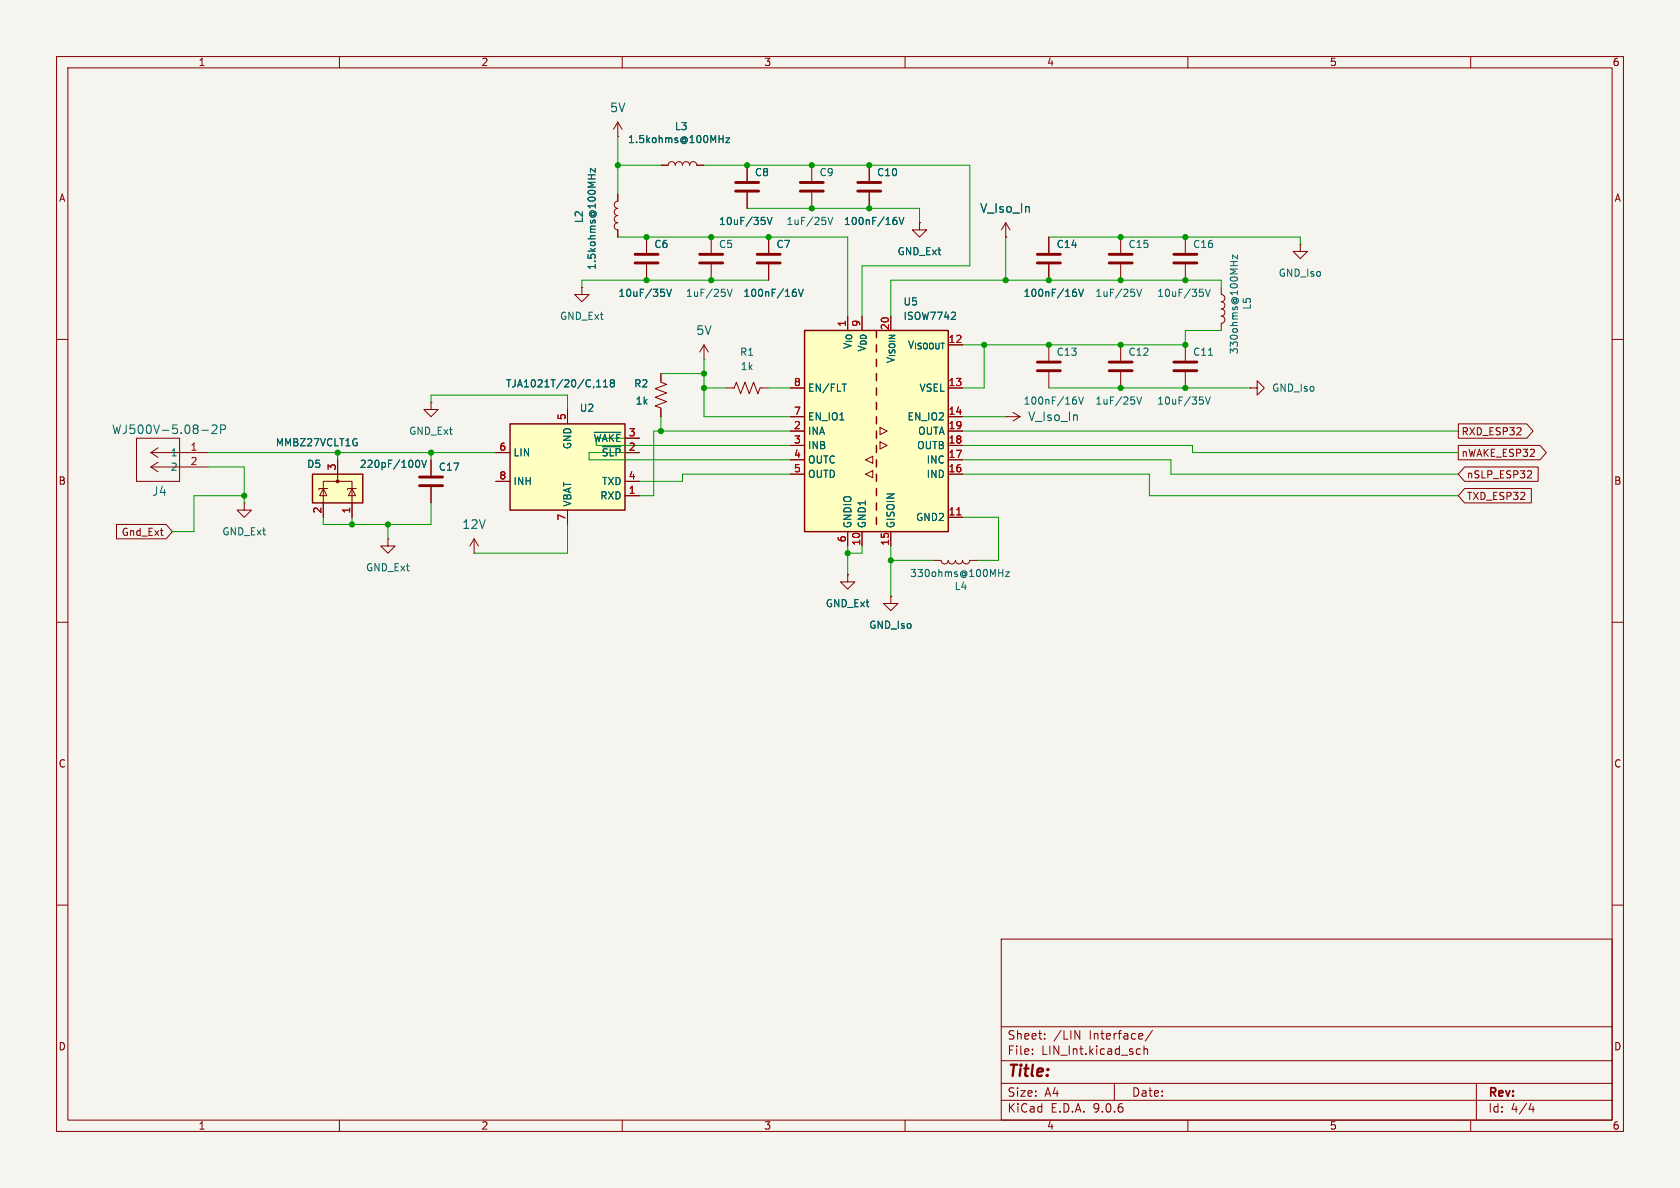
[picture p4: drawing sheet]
<svg xmlns="http://www.w3.org/2000/svg" width="297mm" height="210mm" viewBox="0 0 297 210" stroke-linecap="round" stroke-linejoin="round" font-family="sans-serif">
<path d="M0 0h297v210h-297z" fill="#f5f4ef" stroke="#f5f4ef" stroke-width=".18"/>
<g fill="none" stroke="#840000" stroke-width=".18">
<path d="M10 10h277v190h-277zM12 12h273v186h-273zM60 10v2M110 10v2M160 10v2M210 10v2M260 10v2M185.4 41.9v2.8M185.4 46.7v2.8M10 60h2M116.8 66v1.6l1.1 .3-2.1 .8 2.1 .8-2.1 .7 2.1 .8-2.1 .8 1 .3v1.6M221 68.6h1.2v-1.3l1.3 1.3-1.3 1.3v-1.3"/>
<path d="M221 68.6h.1M285 60h2M43.2 88.9v1.3h1.2l-1.2 1.2-1.3-1.2h1.3M43.2 88.9h.1M68.6 95.3v1.2h1.2l-1.2 1.3-1.3-1.3h1.3M68.6 95.3h.1M10 110h2M285 110h2M10 160h2M177 166h108v32h-108zM285 160h2M60 198v2"/>
<path d="M110 198v2M160 198v2M177 194.5h108M177 191.5h108M177 187.5h108M177 181.5h108M182.5 186.3v.1M182.5 185.5v.1M184.7 183.6v.1M184.7 182.8v.1M190 182.2l.9 1.5v-1.5M197 191.5v3"/>
<path d="M201.2 185.4l.4 .1M201.6 186.3l-.4 .1M202.2 185.5l.3-.1 .3 .1 .1 .9M202.2 184.9v1.5M203.7 182.1l-1.2 2M210 198v2M260 198v2M261 191.5v6.5M270.7 195l-.4 1.1h.9M271 195.6v1"/>
</g>
<path d="M183.4 45h4.1M183.4 46.5h4.1" fill="none" stroke="#840000" stroke-width=".51"/>
<path d="M190 51.1h.2M190.1 51.6l.2 .3v.3l-.2 .2M190.7 51.1l.4 1.3 .4-1.3" fill="none" stroke="#006464" stroke-width=".18"/>
<path d="M90.2 74.9h20.3v15.3h-20.3z" fill="#ffffc2"/>
<path d="M90.2 74.9h20.3v15.3h-20.3z" fill="none" stroke="#840000" stroke-width=".25"/>
<g fill="none" stroke="#840000" stroke-width=".18">
<path d="M229.9 43.2v1.3h1.2l-1.2 1.2-1.3-1.2h1.3M229.9 43.2h.1M76.2 71.1v1.3h1.3l-1.3 1.3-1.3-1.3h1.3M76.2 71.1h.1M100.3 72.4v2.5M110.5 77.5h2.5M124.5 63.5h.1M124.5 61l-.8 1.2M124.5 61l.7 1.2M124.5 61v2.5M128.3 68.6h1.5l.4-1 .7 2 .8-2 .8 2 .7-2 .8 2 .4-1h1.5M177.8 73.7h.1"/>
<path d="M177.8 73.7h2.5M179.1 72.9l1.2 .8M180.3 73.7l-1.2 .7M185.4 61v2.8M185.4 65.8v2.8M76.2 81.3v2.8M76.2 86.1v2.8M83.8 97.8h.1M83.8 95.3l-.7 1.2M83.8 95.3l.8 1.2M83.8 95.3v2.5M87.6 85.1h2.6"/>
<path d="M87.6 80h2.6M100.3 90.2v2.5M110.5 87.6h2.5M110.5 85.1h2.5M110.5 80h2.5"/>
</g>
<g fill="none" stroke="#006464" stroke-width=".18">
<path d="M105 76.4h4.8M105.5 68.4h.7M105.7 67.3l.1-.2v1.3M106.5 79h3.3M106.7 68.4h.7M106.7 67.5l.3-.4v1.3M108.1 67.7l-.2 .2v.4l.2 .1 .4-.1 .1-.1v-.3l-.2-.2M108.1 67.7l-.2-.3 .2-.3h.3l.2 .3-.2 .3M108.1 67.7h.3M190 70.2h.2M190.1 70.7l.2 .2v.3l-.2 .2M190.7 70.2l.4 1.2 .4-1.2"/>
<path d="M73.7 81.4h.1a.68 .68 0 0 1 .4 .6 .68 .68 0 0 1-.4 .6h-.1M74.6 81.4l.4 1.2 .4-1.2"/>
</g>
<path d="M183.4 64h4.1M183.4 65.5h4.1M74.2 84.3h4M74.2 85.9h4" fill="none" stroke="#840000" stroke-width=".51"/>
<path d="M55.2 83.8h8.9v5.1h-8.9z" fill="#ffffc2"/>
<path d="M55.2 83.8h8.9v5.1h-8.9z" fill="none" stroke="#840000" stroke-width=".25"/>
<g fill="none" stroke="#840000" stroke-width=".18">
<path d="M143.5 29.2v2.8M143.5 34v2.8M153.7 29.2v2.8M153.7 34v2.8M198.1 41.9v2.8M198.1 46.7v2.8M24.1 77.5h7.6v7.6h-7.6zM27.9 79.2l-1.2 .8M198.1 61v2.8M198.1 65.8v2.8M26.7 80h10.1M26.7 80l1.2 .9"/>
<path d="M26.7 82.6h10.1M26.7 82.6l1.2 .8M27.9 81.7l-1.2 .9M57.1 91.4v-6.3h5.1v6.3M57.1 86.4l.7 1.2h-1.3zM57.9 86.4h-1.5v.2M59.7 81.3v3.8M62.2 86.4l.7 1.2h-1.3zM63 86.4h-1.5v.2"/>
</g>
<circle cx="59.7" cy="85.1" r=".25" fill="#840000" stroke="#840000" stroke-width=".18"/>
<path d="M141.5 32.3h4M141.5 33.8h4M151.6 32.3h4.1M151.6 33.8h4.1M196.1 45h4.1M196.1 46.5h4.1M196.1 64h4.1M196.1 65.5h4.1" fill="none" stroke="#840000" stroke-width=".51"/>
<path d="M146.4 38.4l.4 1.3 .4-1.3M158.2 38.4h.3M158.3 38.9l.3 .3v.3l-.3 .2M158.9 38.4l.5 1.3 .4-1.3M201 51.1l.4 1.3 .4-1.3M35.7 76.1h1.1M37.5 75.3l.6-.2 .2 .2 .1 .3-1 1h1M39 75.9l.7-.1 .2-.2-.1-.3-.2-.2h-.6v1.5M201 70.2l.4 1.2 .4-1.2" fill="none" stroke="#006464" stroke-width=".18"/>
<path d="M142.2 58.4h25.4v35.6h-25.4z" fill="#ffffc2"/>
<g fill="none" stroke="#840000" stroke-width=".18">
<path d="M109.2 36.8a.64 .64 0 0 0-.6 .7 .64 .64 0 0 0 .6 .6 .64 .64 0 0 0-.6 .6 .64 .64 0 0 0 .6 .7 .63 .63 0 0 0-.6 .6 .63 .63 0 0 0 .6 .6v1.3M109.2 34.3v1.3a.63 .63 0 0 0-.6 .6 .63 .63 0 0 0 .6 .6M109.2 24.1h.1M109.2 21.6v2.5M109.2 21.6l-.7 1.3M109.2 21.6l.8 1.3M116.8 29.2h1.3a.64 .64 0 0 1 .6-.6 .64 .64 0 0 1 .7 .6 .64 .64 0 0 1 .6-.6 .64 .64 0 0 1 .6 .6 .64 .64 0 0 1 .7-.6 .64 .64 0 0 1 .6 .6 .64 .64 0 0 1 .7-.6 .64 .64 0 0 1 .6 .6h1.3M132.1 29.2v2.8M132.1 34v2.8M153.7 29.2v2.8M153.7 34v2.8M162.6 39.4v1.2h1.2l-1.2 1.3-1.3-1.3h1.3"/>
<path d="M162.6 39.4h.1M177.8 39.4l-.8 1.2M177.8 39.4l.8 1.2M177.8 39.4v2.5M102.9 50.8v1.3h1.2l-1.2 1.2-1.3-1.2h1.3M102.9 50.8h.1M114.3 41.9v2.8M114.3 46.7v2.8M125.7 41.9v2.8M125.7 46.7v2.8M135.9 41.9v2.8M135.9 46.7v2.8"/>
<path d="M149.9 55.9v2.5M177.8 41.9h.1M185.4 41.9v2.8M185.4 46.7v2.8M209.5 41.9v2.8M209.5 46.7v2.8M215.9 50.8v1.3a.64 .64 0 0 1 .6 .6 .64 .64 0 0 1-.6 .6 .64 .64 0 0 1 .6 .7 .64 .64 0 0 1-.6 .6 .64 .64 0 0 1 .6 .7 .64 .64 0 0 1-.6 .6M215.9 55.9a.64 .64 0 0 1 .6 .6 .64 .64 0 0 1-.6 .7v1.2M100.3 72.4v2.5M110.5 77.5h2.5M116.8 66v1.3M116.8 72.4v1.3"/>
<path d="M139.7 68.6h2.5M139.7 73.7h2.5M139.7 76.2h2.5M139.7 78.7h2.5M155.6 75.6l1.2 .6-1.2 .6zM155.6 78.1l1.2 .6-1.2 .7zM167.6 68.6h2.6M167.6 73.7h2.6M167.6 76.2h2.6M167.6 78.7h2.6M209.5 61v2.8M209.5 65.8v2.8"/>
<path d="M257.8 78.7h14.5l1.1 1.3-1.1 1.3h-14.5zM257.8 74.9h12.1l1.1 1.3-1.1 1.3h-12.1zM20.6 92.7h8.8l1.1 1.3-1.1 1.3h-8.8zM57.1 88.9v2.5M59.7 81.3v2.5M62.2 88.9v2.5M76.2 81.3v2.8M76.2 86.1v2.8M87.6 85.1h2.6M87.6 80h2.6M100.3 90.2v2.5M110.5 87.6h2.5"/>
<path d="M110.5 85.1h2.5M110.5 80h2.5M139.7 81.3h2.5M139.7 83.8h2.5M149.9 94v2.5M152.4 94v2.5M153 81.3l1.3-.7v1.3zM153 83.8l1.3-.6v1.3zM157.5 94v2.5M165.1 99.1h1.3a.64 .64 0 0 0 .6 .6 .64 .64 0 0 0 .6-.6 .64 .64 0 0 0 .7 .6 .64 .64 0 0 0 .6-.6 .64 .64 0 0 0 .6 .6 .64 .64 0 0 0 .7-.6 .64 .64 0 0 0 .6 .6 .64 .64 0 0 0 .6-.6h1.3M167.6 81.3h2.6M167.6 83.8h2.6"/>
<path d="M167.6 91.4h2.6M258.9 86.4h11.8v2.5h-11.8l-1.1-1.3zM258.9 82.5h13v2.6h-13l-1.1-1.3zM270.5 83.2l.3 .3-.1 .3-.7 .7h.8M149.9 101.6v1.3h1.2l-1.2 1.2-1.3-1.2h1.3M149.9 101.6h.1M157.5 105.4v1.3h1.2l-1.2 1.3-1.3-1.3h1.3M157.5 105.4h.1"/>
</g>
<g fill="none" stroke="#840000" stroke-width=".25">
<path d="M142.2 58.4h25.4v35.6h-25.4zM154.9 58.4v1.3M154.9 61v1.2M154.9 63.5v1.3M154.9 66v1.3M154.9 68.6v1.3M154.9 71.1v1.3M154.9 73.7v1.2M154.9 76.2v1.3M154.9 78.7v1.3M154.9 81.3v1.3M154.9 83.8v1.3"/>
<path d="M154.9 86.4v1.2M154.9 88.9v1.3M154.9 91.4v1.3"/>
</g>
<g fill="none" stroke="#006464" stroke-width=".18">
<path d="M104 30.9h1.2M104.6 30.9v.7M105.2 29.8v.6l-.8-.6v.6M127.1 24.6h.7M127.8 23.9v1.3M128.3 24.4h.7l-.7 .8h.7M135.2 39v.6M135.6 38.4l.5 1.3 .4-1.3M158.2 38.4h.3M158.3 38.9l.3 .3v.3l-.3 .2M158.9 38.4l.5 1.3 .4-1.3M117.4 51.7v.6"/>
<path d="M117.9 51.1l.4 1.3 .4-1.3M128.6 51.1l.4 1.3 .4-1.3M140.4 51.1h.3M140.6 51.6l.2 .3v.3l-.2 .2M141.2 51.1l.4 1.3 .4-1.3M168.8 55.3l.1 .1v.3l-.8 .8h.8M190 51.1h.2M190.1 51.6l.2 .3v.3l-.2 .2M190.7 51.1l.4 1.3 .4-1.3M212.7 51.7v.6M213.1 51.1l.4 1.3 .5-1.3M217.5 46.2h1.3"/>
<path d="M218.1 46.2v.8M218.8 45.1v.7l-.9-.7v.7M105 76.4h4.8M105.5 68.4h.7M105.7 67.3l.1-.2v1.3M106.5 79h3.3M106.7 68.4h.7M106.7 67.5l.3-.4v1.3M108.1 67.7l-.2 .2v.4l.2 .1 .4-.1 .1-.1v-.3l-.2-.2M108.1 67.7l-.2-.3 .2-.3h.3l.2 .3-.2 .3M108.1 67.7h.3M148.9 67.9h.7"/>
<path d="M212.7 70.8v.5M213.1 70.2l.4 1.2 .5-1.2M213.7 62.8h.7M73.7 81.4h.1a.68 .68 0 0 1 .4 .6 .68 .68 0 0 1-.4 .6h-.1M74.6 81.4l.4 1.2 .4-1.2M176.6 101.3h.7M177.3 100.7v1.2M177.8 101.1h.6l-.6 .8h.6"/>
</g>
<path d="M169.2 91h.7" fill="none" stroke="#a90000" stroke-width=".18"/>
<path d="M130 32.3h4.1M130 33.8h4.1M112.3 45h4M112.3 46.5h4M123.7 45h4.1M123.7 46.5h4.1M133.9 45h4M133.9 46.5h4M207.5 45h4.1M207.5 46.5h4.1M207.5 64h4.1M207.5 65.5h4.1" fill="none" stroke="#840000" stroke-width=".51"/>
<g fill="none" stroke="#009600" stroke-width=".18">
<path d="M109.2 29.2h7.6M109.2 24.1v10.2M124.5 29.2h46.9v17.8h-19v8.9M132.1 36.8h30.5v2.6M109.2 41.9h40.7v14M135.9 49.5h-33v1.3M177.8 41.9v7.6M185.4 41.9h44.5v1.3M215.9 50.8v-1.3h-58.4v6.4M215.9 58.4h-6.4v2.6h-39.3M76.2 71.1v-1.2h24.1v2.5M105.4 77.5h7.6"/>
<path d="M105.4 78.7h34.3M116.8 66h7.7M116.8 73.7v2.5M124.5 68.6h3.8M124.5 63.5v10.2h15.2M135.9 68.6h3.8M139.7 76.2h-24.1v11.4h-2.6M170.2 78.7h40.6v1.3h47M170.2 76.2h87.6M170.2 73.7h7.6M174 61v7.6h-3.8M185.4 68.6h35.6"/>
<path d="M36.8 80h50.8M36.8 82.6h6.4v6.3M43.2 87.6h-8.9v6.4h-3.8M59.7 80v1.3M62.2 91.4v1.3M68.6 92.7v2.6M76.2 80v1.3M76.2 88.9v3.8h-19.1v-1.3M100.3 92.7v5.1h-16.5M113 80h-8.9v1.3h35.6M139.7 83.8h-19.1v1.3h-7.6M149.9 96.5v5.1"/>
<path d="M152.4 96.5v1.3h-2.5M157.5 99.1h7.6M157.5 96.5v8.9M170.2 83.8h33v3.8h54.6M170.2 81.3h36.8v2.5h50.8M170.2 91.4h6.3v7.7h-3.8"/>
</g>
<g fill="#009600" stroke="#009600" stroke-width=".18">
<circle cx="43.2" cy="87.6" r=".46"/>
<circle cx="59.7" cy="80" r=".46"/>
<circle cx="68.6" cy="92.7" r=".46"/>
<circle cx="62.2" cy="92.7" r=".46"/>
<circle cx="76.2" cy="80" r=".46"/>
<circle cx="124.5" cy="66" r=".46"/>
<circle cx="124.5" cy="68.6" r=".46"/>
<circle cx="116.8" cy="76.2" r=".46"/>
<circle cx="177.8" cy="49.5" r=".46"/>
<circle cx="185.4" cy="49.5" r=".46"/>
<circle cx="198.1" cy="49.5" r=".46"/>
<circle cx="198.1" cy="41.9" r=".46"/>
<circle cx="174" cy="61" r=".46"/>
<circle cx="209.5" cy="41.9" r=".46"/>
<circle cx="209.5" cy="61" r=".46"/>
<circle cx="209.5" cy="49.5" r=".46"/>
<circle cx="209.5" cy="68.6" r=".46"/>
<circle cx="153.7" cy="29.2" r=".46"/>
<circle cx="143.5" cy="29.2" r=".46"/>
<circle cx="143.5" cy="36.8" r=".46"/>
<circle cx="149.9" cy="97.8" r=".46"/>
<circle cx="157.5" cy="99.1" r=".46"/>
<circle cx="153.7" cy="36.8" r=".46"/>
<circle cx="125.7" cy="49.5" r=".46"/>
<circle cx="125.7" cy="41.9" r=".46"/>
<circle cx="114.3" cy="49.5" r=".46"/>
<circle cx="114.3" cy="41.9" r=".46"/>
<circle cx="109.2" cy="29.2" r=".46"/>
<circle cx="132.1" cy="29.2" r=".46"/>
<circle cx="135.9" cy="41.9" r=".46"/>
<circle cx="198.1" cy="68.6" r=".46"/>
<circle cx="185.4" cy="61" r=".46"/>
<circle cx="198.1" cy="61" r=".46"/>
</g>
<text font-size="2.8" fill="#840000" x="178" y="190.9">Title:</text>
<g font-size="2.1" fill="#006464">
<text x="107.7" y="20.1">5V</text>
<text x="173.1" y="37.9">V_Iso_In</text>
<text x="122.9" y="59.5">5V</text>
<text x="19.7" y="76.9">WJ500V-5.08-2P</text>
<text x="181.6" y="74.7">V_Iso_In</text>
<text x="26.8" y="87.9">J4</text>
<text x="81.6" y="93.8">12V</text>
</g>
<g font-size="2.1" fill="#840000">
<text x="178" y="184">Sheet:</text>
<text x="186.2" y="184">/LIN</text>
<text x="192.6" y="184">Interface/</text>
<text x="178" y="186.7">File:</text>
<text x="184.1" y="186.7">LIN_Int.kicad_sch</text>
<text x="178" y="196.9">KiCad</text>
<text x="178" y="194.1">Size:</text>
<text x="184.7" y="194.1">A4</text>
<text x="185.7" y="196.9">E.D.A.</text>
<text x="193.3" y="196.9">9.0.6</text>
<text x="200" y="194.1">Date:</text>
<text x="263" y="194.3">Rev:</text>
<text x="263" y="196.9">Id:</text>
<text x="267.1" y="196.9">4/4</text>
</g>
<g font-size="1.8" fill="#840000">
<text x="35" y="11.9">1</text>
<text x="85" y="11.9">2</text>
<text x="135" y="11.9">3</text>
<text x="185" y="11.9">4</text>
<text x="235" y="11.9">5</text>
<text x="285" y="11.9">6</text>
<text x="10.3" y="35.9">A</text>
<text x="285.3" y="35.9">A</text>
<text x="258.3" y="77.2">RXD_ESP32</text>
<text x="258.3" y="81">nWAKE_ESP32</text>
<text x="10.3" y="85.9">B</text>
<text x="259.2" y="88.6">TXD_ESP32</text>
<text x="259.2" y="84.8">nSLP_ESP32</text>
<text x="285.3" y="85.9">B</text>
<text x="21.4" y="94.9">Gnd_Ext</text>
<text x="10.3" y="135.9">C</text>
<text x="285.3" y="135.9">C</text>
<text x="10.3" y="185.9">D</text>
<text x="285.3" y="185.9">D</text>
<text x="35" y="199.9">1</text>
<text x="85" y="199.9">2</text>
<text x="135" y="199.9">3</text>
<text x="185" y="199.9">4</text>
<text x="235" y="199.9">5</text>
<text x="285" y="199.9">6</text>
</g>
<g font-size="1.8" fill="#006464">
<text x="119.2" y="23.2">L3</text>
<text x="110.9" y="25.5">1.5kohms@100MHz</text>
<text x="133.4" y="31.3">C8</text>
<text x="144.8" y="31.3">C9</text>
<text x="154.9" y="31.3">C10</text>
<text x="103.2" y="39.5" transform="rotate(-90 103.2 39.5)">L2</text>
<text x="127" y="40">10uF/35V</text>
<text x="138.9" y="40">1uF/25V</text>
<text x="149.1" y="40">100nF/16V</text>
<text x="105.5" y="47.8" transform="rotate(-90 105.5 47.8)">1.5kohms@100MHz</text>
<text x="115.6" y="44">C6</text>
<text x="127" y="44">C5</text>
<text x="137.2" y="44">C7</text>
<text x="158.6" y="45.3">GND_Ext</text>
<text x="186.7" y="44">C14</text>
<text x="199.4" y="44">C15</text>
<text x="210.8" y="44">C16</text>
<text x="109.2" y="52.7">10uF/35V</text>
<text x="121.2" y="52.7">1uF/25V</text>
<text x="131.3" y="52.7">100nF/16V</text>
<text x="180.9" y="52.7">100nF/16V</text>
<text x="193.6" y="52.7">1uF/25V</text>
<text x="204.5" y="52.7">10uF/35V</text>
<text x="226" y="49.1">GND_Iso</text>
<text x="98.9" y="56.7">GND_Ext</text>
<text x="159.6" y="54.2">U5</text>
<text x="159.6" y="56.7">ISOW7742</text>
<text x="221.3" y="54.9" transform="rotate(-90 221.3 54.9)">L5</text>
<text x="130.7" y="63.1">R1</text>
<text x="130.9" y="65.6">1k</text>
<text x="150.7" y="61.8" transform="rotate(-90 150.7 61.8)">V_{IO}</text>
<text x="153.3" y="62.3" transform="rotate(-90 153.3 62.3)">V_{DD}</text>
<text x="158.3" y="64.3" transform="rotate(-90 158.3 64.3)">V_{ISOIN}</text>
<text x="160.4" y="61.8">V_{ISOOUT}</text>
<text x="186.7" y="63.1">C13</text>
<text x="199.4" y="63.1">C12</text>
<text x="210.8" y="63.1">C11</text>
<text x="219" y="62.7" transform="rotate(-90 219 62.7)">330ohms@100MHz</text>
<text x="89.3" y="68.7">TJA1021T/20/C,118</text>
<text x="112" y="68.7">R2</text>
<text x="112.3" y="71.7">1k</text>
<text x="142.7" y="69.4">EN/FLT</text>
<text x="162.5" y="69.4">VSEL</text>
<text x="180.9" y="71.7">100nF/16V</text>
<text x="193.6" y="71.7">1uF/25V</text>
<text x="204.5" y="71.7">10uF/35V</text>
<text x="224.8" y="69.4">GND_Iso</text>
<text x="72.2" y="77.1">GND_Ext</text>
<text x="102.4" y="73">U2</text>
<text x="142.7" y="74.5">EN_IO1</text>
<text x="142.7" y="77.1">INA</text>
<text x="160.3" y="74.5">EN_IO2</text>
<text x="162.2" y="77.1">OUTA</text>
<text x="30.1" y="80.9">1</text>
<text x="30.1" y="83.4">2</text>
<text x="48.7" y="79.1">MMBZ27VCLT1G</text>
<text x="54.2" y="82.9">D5</text>
<text x="63.5" y="82.9">220pF/100V</text>
<text x="77.5" y="83.4">C17</text>
<text x="90.7" y="80.9">LIN</text>
<text x="101.2" y="79.5" transform="rotate(-90 101.2 79.5)">GND</text>
<text x="104.8" y="78.3">~{WAKE}</text>
<text x="106.3" y="80.9">~{SLP}</text>
<text x="142.7" y="79.6">INB</text>
<text x="142.7" y="82.1">OUTC</text>
<text x="162" y="79.6">OUTB</text>
<text x="163.7" y="82.1">INC</text>
<text x="90.7" y="86">INH</text>
<text x="101.2" y="89.7" transform="rotate(-90 101.2 89.7)">VBAT</text>
<text x="106" y="88.5">RXD</text>
<text x="106.3" y="86">TXD</text>
<text x="142.7" y="84.7">OUTD</text>
<text x="163.7" y="84.7">IND</text>
<text x="39.2" y="94.8">GND_Ext</text>
<text x="150.7" y="93.5" transform="rotate(-90 150.7 93.5)">GNDIO</text>
<text x="153.3" y="93.5" transform="rotate(-90 153.3 93.5)">GND1</text>
<text x="158.3" y="93.5" transform="rotate(-90 158.3 93.5)">GISOIN</text>
<text x="161.8" y="92.3">GND2</text>
<text x="64.6" y="101.2">GND_Ext</text>
<text x="145.9" y="107.5">GND_Ext</text>
<text x="160.8" y="102.2">330ohms@100MHz</text>
<text x="168.7" y="104.5">L4</text>
<text x="153.6" y="111.4">GND_Iso</text>
</g>
<g font-size="1.8" fill="#a90000">
<text x="149.6" y="57.9" transform="rotate(-90 149.6 57.9)">1</text>
<text x="152.1" y="57.9" transform="rotate(-90 152.1 57.9)">9</text>
<text x="157.2" y="58.5" transform="rotate(-90 157.2 58.5)">20</text>
<text x="167.6" y="60.7">12</text>
<text x="140.3" y="68.3">8</text>
<text x="167.6" y="68.3">13</text>
<text x="100.1" y="74.4" transform="rotate(-90 100.1 74.4)">5</text>
<text x="111.1" y="77.2">3</text>
<text x="140.3" y="73.4">7</text>
<text x="140.3" y="75.9">2</text>
<text x="167.6" y="73.4">14</text>
<text x="167.6" y="75.9">19</text>
<text x="33.6" y="79.8">1</text>
<text x="33.6" y="82.3">2</text>
<text x="59.4" y="83.3" transform="rotate(-90 59.4 83.3)">3</text>
<text x="88.2" y="79.8">6</text>
<text x="111.1" y="79.8">2</text>
<text x="140.3" y="78.5">3</text>
<text x="140.3" y="81">4</text>
<text x="140.3" y="83.6">5</text>
<text x="167.6" y="78.5">18</text>
<text x="167.6" y="81">17</text>
<text x="167.6" y="83.6">16</text>
<text x="88.2" y="84.8">8</text>
<text x="111.1" y="87.4">1</text>
<text x="111.1" y="84.8">4</text>
<text x="56.9" y="90.9" transform="rotate(-90 56.9 90.9)">2</text>
<text x="62" y="90.9" transform="rotate(-90 62 90.9)">1</text>
<text x="100.1" y="92.1" transform="rotate(-90 100.1 92.1)">7</text>
<text x="149.6" y="96" transform="rotate(-90 149.6 96)">6</text>
<text x="167.6" y="91.2">11</text>
<text x="152.1" y="96.6" transform="rotate(-90 152.1 96.6)">10</text>
<text x="157.2" y="96.6" transform="rotate(-90 157.2 96.6)">15</text>
</g>
</svg>
